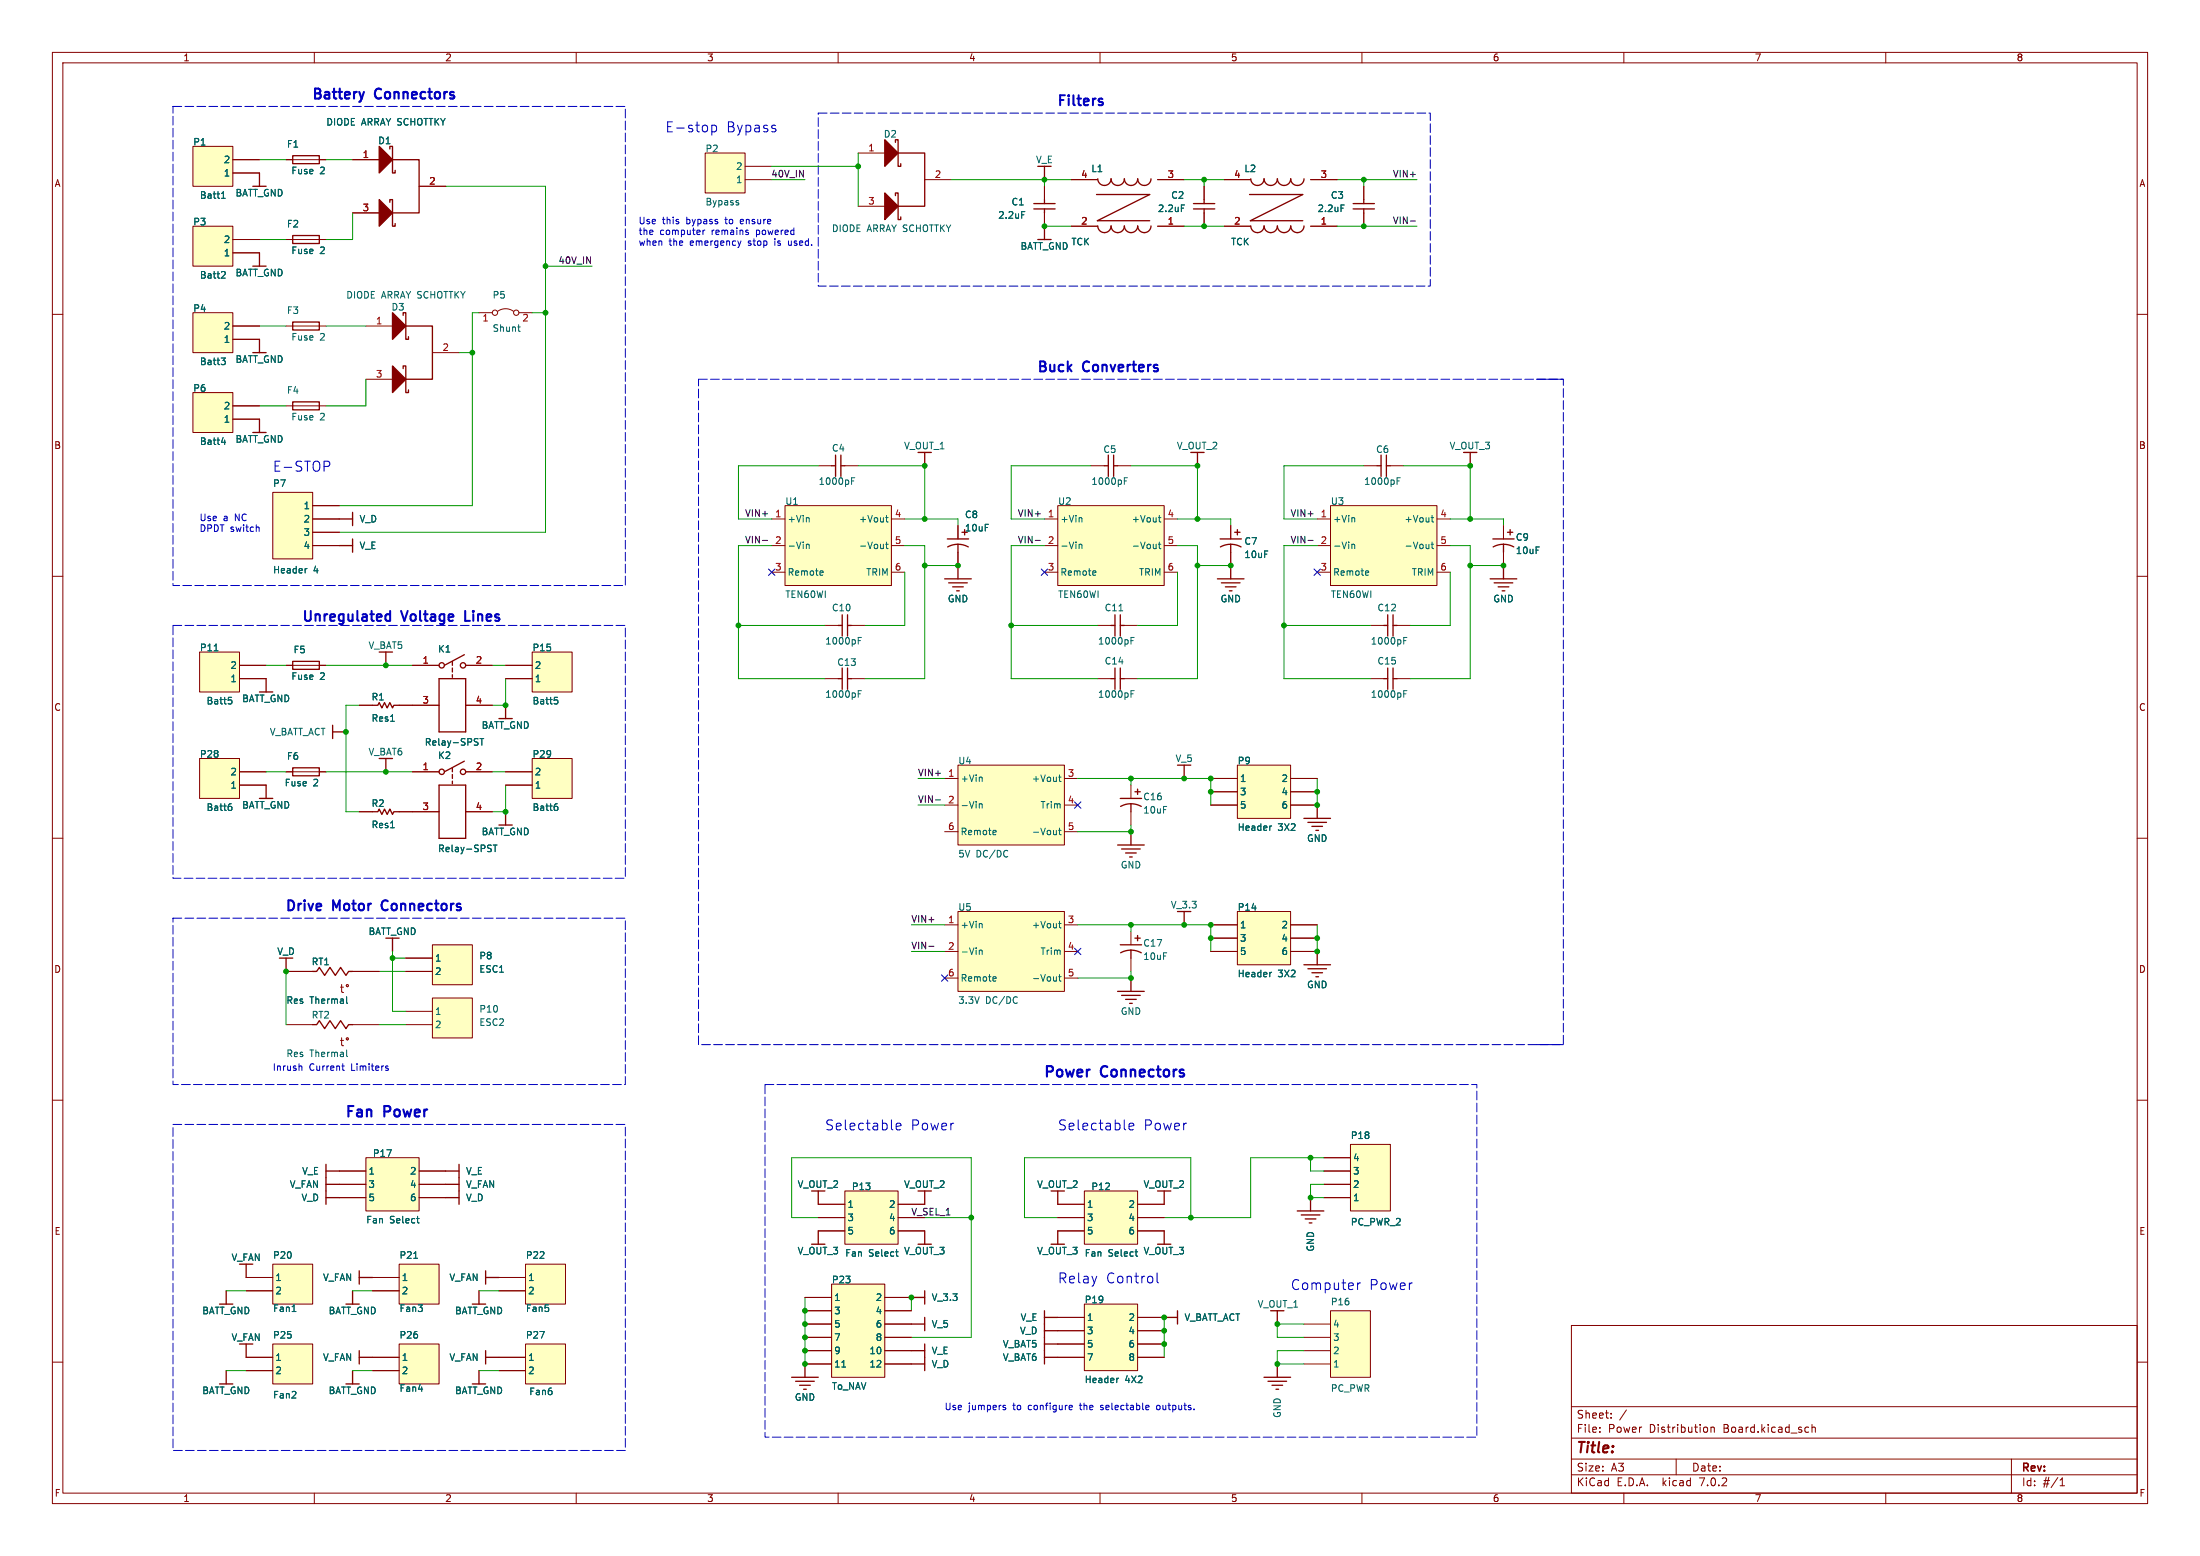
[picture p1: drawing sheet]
<svg xmlns="http://www.w3.org/2000/svg" width="420mm" height="297mm" viewBox="0 0 420 297" stroke-linecap="round" stroke-linejoin="round" font-family="sans-serif">
<g fill="none" stroke="#840000" stroke-width=".19">
<path d="M10 10h400v277h-400zM12 12h396v273h-396zM60 10v2M110 10v2M160 10v2M210 10v2M260 10v2M310 10v2M360 10v2M36.8 27.9h7.6v7.7h-7.6zM44.4 30.5h5.1M44.4 33h5.1"/>
<path d="M54.6 30.5h7.6M67.3 30.5h5.1M80 35.6h5.1M134.6 29.2h7.6v7.6h-7.6zM142.2 34.3h5.1M142.2 31.8h5.1M163.8 29.2h5.1M163.8 39.4h5.1M176.5 34.3h5.1M199.4 35.6v2.5M204.5 34.3h5M221 34.3h5.1"/>
<path d="M229.9 35.6v2.5M233.7 34.3h5.1M250.2 34.3h5.1M260.3 35.6v2.5M10 60h2M36.8 43.2h7.6v7.6h-7.6zM36.8 59.7h7.6v7.6h-7.6zM44.4 45.7h5.1M44.4 48.3h5.1M54.6 45.7h7.6M67.3 40.6h5.1M91.4 59.7h2.6"/>
<path d="M95 59.4a2.54 2.54 0 0 1 3 0M99.1 59.7h2.5M199.4 40.6v2.6M204.5 43.2h5M221 43.2h5.1M229.9 40.6v2.6M233.7 43.2h5.1M250.2 43.2h5.1M260.3 40.6v2.6M408 60h2M36.8 74.9h7.6v7.7h-7.6zM44.4 77.5h5.1"/>
<path d="M44.4 62.2h5.1M44.4 64.8h5.1M54.6 77.5h7.6M54.6 62.2h7.6M69.8 62.2h5.1M69.8 72.4h5.1M82.5 67.3h5.1M44.4 80h5.1M52.1 94h7.6v12.7h-7.6zM59.7 99.1h5.1M59.7 96.5h5.1M147.3 99.1h2.6"/>
<path d="M149.9 96.5h20.3v15.3h-20.3zM156.2 88.9h2.5M161.3 88.9h2.5M170.2 99.1h2.5M199.4 99.1h2.5M201.9 96.5h20.3v15.3h-20.3zM208.3 88.9h2.5M213.4 88.9h2.5M222.2 99.1h2.6M251.5 99.1h2.5M254 96.5h20.3v15.3h-20.3zM260.3 88.9h2.6"/>
<path d="M265.4 88.9h2.6M274.3 99.1h2.6M10 110h2M59.7 104.1h5.1M59.7 101.6h5.1M147.3 104.1h2.6M147.3 109.2h2.6M157.5 119.4h2.5M162.6 119.4h2.5M170.2 104.1h2.5M170.2 109.2h2.5M182.9 100.3v2.6"/>
<path d="M182.9 105.4v2.6M199.4 104.1h2.5M199.4 109.2h2.5M209.5 119.4h2.6M214.6 119.4h2.6M222.2 104.1h2.6M222.2 109.2h2.6M234.9 100.3v2.6M234.9 105.4v2.6M251.5 104.1h2.5M251.5 109.2h2.5M261.6 119.4h2.6"/>
<path d="M266.7 119.4h2.5M274.3 104.1h2.6M274.3 109.2h2.6M287 100.3v2.6M287 105.4v2.6M408 110h2M38.1 124.5h7.6v7.6h-7.6zM45.7 129.5h5.1M45.7 127h5.1M54.6 127h7.6M68.6 134.6h2.5M76.2 134.6h7.6"/>
<path d="M78.7 127h5.1M88.9 127h5.1M88.9 134.6h5.1M96.5 129.5h5.1M96.5 127h5.1M101.6 124.5h7.6v7.6h-7.6zM157.5 129.5h2.5M162.6 129.5h2.5M209.5 129.5h2.6M214.6 129.5h2.6M261.6 129.5h2.6M266.7 129.5h2.5"/>
<path d="M10 160h2M38.1 144.8h7.6v7.6h-7.6zM45.7 149.9h5.1M45.7 147.3h5.1M54.6 147.3h7.6M68.6 154.9h2.5M76.2 154.9h7.6M78.7 147.3h5.1M88.9 147.3h5.1M88.9 154.9h5.1M96.5 149.9h5.1M96.5 147.3h5.1"/>
<path d="M101.6 144.8h7.6v7.6h-7.6zM180.3 148.6h2.6M180.3 153.7h2.6M180.3 158.8h2.6M182.9 146.1h20.3v15.2h-20.3zM203.2 148.6h2.5M203.2 153.7h2.5M203.2 158.8h2.5M215.9 149.9v2.5M215.9 154.9v2.6M231.1 148.6h5.1M231.1 153.7h5.1"/>
<path d="M231.1 151.1h5.1M236.2 146.1h10.2v10.1h-10.2zM246.4 148.6h5.1M246.4 153.7h5.1M246.4 151.1h5.1M408 160h2M180.3 176.5h2.6M182.9 174h20.3v15.2h-20.3zM203.2 176.5h2.5M215.9 177.8v2.5M231.1 176.5h5.1M231.1 179.1h5.1"/>
<path d="M236.2 174h10.2v10.2h-10.2zM246.4 176.5h5.1M246.4 179.1h5.1M54.6 195.6h5.1M54.6 185.4h5.1M65 198.6h.6M65 188.4h.6M65.2 187.9v1.3l.4 .2M65.2 198.1v1.3l.4 .2M67.3 195.6h5.1M67.3 185.4h5.1M77.5 195.6h5"/>
<path d="M77.5 185.4h5M77.5 182.9h5M77.5 193h5M82.5 180.3h7.7v7.7h-7.7zM82.5 190.5h7.7v7.6h-7.7zM180.3 181.6h2.6M180.3 186.7h2.6M203.2 181.6h2.5M203.2 186.7h2.5M215.9 182.9v2.5M231.1 181.6h5.1M246.4 181.6h5.1"/>
<path d="M10 210h2M257.8 218.4h7.6v12.7h-7.6zM408 210h2M64.8 228.6h5M64.8 226.1h5M64.8 223.5h5M69.8 221h10.2v10.1h-10.2zM80 228.6h5.1M80 226.1h5.1M80 223.5h5.1M156.2 229.9h5.1M156.2 232.4h5.1"/>
<path d="M156.2 234.9h5.1M161.3 227.3h10.1v10.2h-10.1zM171.4 229.9h5.1M171.4 232.4h5.1M171.4 234.9h5.1M201.9 229.9h5.1M201.9 232.4h5.1M201.9 234.9h5.1M207 227.3h10.2v10.2h-10.2zM217.2 229.9h5M217.2 232.4h5M217.2 234.9h5"/>
<path d="M252.7 228.6h5.1M252.7 226.1h5.1M252.7 223.5h5.1M252.7 221h5.1M10 260h2M47 259.1h5.1M47 243.8h5.1M47 246.4h5.1M52.1 256.5h7.6v7.7h-7.6zM52.1 241.3h7.6v7.6h-7.6zM71.1 259.1h5.1M71.1 243.8h5.1"/>
<path d="M71.1 246.4h5.1M76.2 241.3h7.6v7.6h-7.6zM76.2 256.5h7.6v7.7h-7.6zM95.2 259.1h5.1M95.2 243.8h5.1M95.2 246.4h5.1M100.3 241.3h7.6v7.6h-7.6zM100.3 256.5h7.6v7.7h-7.6zM153.7 247.6h5M153.7 257.8h5M153.7 250.2h5M153.7 252.7h5"/>
<path d="M153.7 255.3h5M158.7 245.1h10.2v17.8h-10.2zM168.9 247.6h5.1M168.9 257.8h5.1M168.9 250.2h5.1M168.9 252.7h5.1M168.9 255.3h5.1M201.9 251.5h5.1M201.9 254h5.1M201.9 256.5h5.1M201.9 259.1h5.1M207 248.9h10.2v12.7h-10.2z"/>
<path d="M217.2 251.5h5M217.2 254h5M217.2 256.5h5M217.2 259.1h5M248.9 257.8h5.1M248.9 252.7h5.1M248.9 255.3h5.1M254 250.2h7.6v12.7h-7.6zM300 253h108v32h-108zM408 260h2M47 261.6h5.1M71.1 261.6h5.1"/>
<path d="M95.2 261.6h5.1M153.7 260.3h5M168.9 260.3h5.1M248.9 260.3h5.1M300 278.5h108M300 274.5h108M300 268.5h108M305.4 273.3v.1M305.4 272.5v.1M307.6 270.6v.1M307.6 269.8v.1M310.5 269.1l-1.3 2"/>
<path d="M320 278.5v3M325.8 272.5l.2 .2-.2 .6M326.6 272.4v1M326.6 272.5l.2-.1 .4 .1 .1 .9M344.8 272.4l.5 .1M345.3 273.3l-.5 .1M345.9 272.5l.2-.1 .4 .1 .1 .9M345.9 271.9v1.5M384 278.5v6.5M60 285v2M110 285v2M160 285v2"/>
<path d="M210 285v2M260 285v2M300 281.5h108M310 285v2M360 285v2M393.3 283.6h.8M393.3 282.5l.4-.4v1.5"/>
<circle cx="94.5" cy="59.7" r=".51"/>
<circle cx="98.6" cy="59.7" r=".51"/>
<circle cx="66.3" cy="188.1" r=".21"/>
<circle cx="66.3" cy="198.3" r=".21"/>
</g>
<g fill="none" stroke="#840000" stroke-width=".25">
<path d="M48.3 35.6h2.5M49.5 33v2.6M55.9 29.7h5.1v1.5h-5.1zM74.4 38.6v-.5h.5v5.1h.5v-.5M74.4 28.4v-.5h.5v5.1h.5v-.5M74.9 30.5h5.1v10.1h-5.1M170.9 37.3v-.5h.5v5.1h.6v-.5M170.9 27.2v-.5h.5v5.1h.6v-.6M171.4 29.2h5.1v10.2h-5.1M197.4 38.9h4M197.4 39.9h4M199.4 31.8v2.5"/>
<path d="M199.4 38.1v.8M199.4 39.9v.7M209.3 37.1h10.2l-10 5h10M209.6 34.1a1.27 1.27 0 0 0 1.2 1.3 1.27 1.27 0 0 0 1.3-1.3 1.27 1.27 0 0 0 1.3 1.3 1.27 1.27 0 0 0 1.3-1.3 1.27 1.27 0 0 0 1.2 1.3 1.27 1.27 0 0 0 1.3-1.3 1.27 1.27 0 0 0 1.3 1.3 1.27 1.27 0 0 0 1.2-1.3M227.8 38.9h4.1M227.8 39.9h4.1M229.9 38.1v.8M229.9 39.9v.7M238.5 37.1h10.2l-10 5h10M238.8 34.1a1.27 1.27 0 0 0 1.3 1.3 1.27 1.27 0 0 0 1.2-1.3 1.27 1.27 0 0 0 1.3 1.3 1.27 1.27 0 0 0 1.3-1.3 1.27 1.27 0 0 0 1.2 1.3 1.27 1.27 0 0 0 1.3-1.3 1.27 1.27 0 0 0 1.3 1.3 1.27 1.27 0 0 0 1.2-1.3M258.3 38.9h4.1M258.3 39.9h4.1"/>
<path d="M260.3 38.1v.8M260.3 39.9v.7M48.3 50.8h2.5M49.5 48.3v2.5M55.9 45h5.1v1.5h-5.1zM198.1 45.7h2.6M199.4 43.2v2.5M209.6 43.1a1.27 1.27 0 0 0 1.2 1.3 1.27 1.27 0 0 0 1.3-1.3 1.27 1.27 0 0 0 1.3 1.3 1.27 1.27 0 0 0 1.3-1.3 1.27 1.27 0 0 0 1.2 1.3 1.27 1.27 0 0 0 1.3-1.3 1.27 1.27 0 0 0 1.3 1.3 1.27 1.27 0 0 0 1.2-1.3M238.8 43.1a1.27 1.27 0 0 0 1.3 1.3 1.27 1.27 0 0 0 1.2-1.3 1.27 1.27 0 0 0 1.3 1.3 1.27 1.27 0 0 0 1.3-1.3 1.27 1.27 0 0 0 1.2 1.3 1.27 1.27 0 0 0 1.3-1.3 1.27 1.27 0 0 0 1.3 1.3 1.27 1.27 0 0 0 1.2-1.3M48.3 67.3h2.5M49.5 64.8v2.5M55.9 61.5h5.1v1.5h-5.1z"/>
<path d="M55.9 76.7h5.1v1.5h-5.1zM77 70.4v-.5h.5v5h.5v-.5M77 60.2v-.5h.5v5.1h.5v-.5M77.5 62.2h5v10.2h-5M48.3 82.6h2.5M49.5 80v2.6M64.8 99.1h2.5M67.3 97.8v2.5M158.7 88.9h.8M159.5 86.9v4M160.5 88.9h.8M160.5 86.9v4"/>
<path d="M176.5 86.4v2.5M210.8 88.9h.8M211.6 86.9v4M212.6 88.9h.8M212.6 86.9v4M228.6 86.4v2.5M262.9 88.9h.8M263.7 86.9v4M264.7 88.9h.7M264.7 86.9v4M280.7 86.4v2.5M64.8 104.1h2.5"/>
<path d="M67.3 102.9v2.5M160 119.4h.8M160.8 117.3v4.1M161.8 119.4h.8M161.8 117.3v4.1M180.3 110.5h5.1M180.8 102.9h4.1M181.1 111.3h3.6M181.9 112h2M182.6 112.8h.5M182.9 103.9l-1 .1-1 .4M182.9 103.9l1 .1 1 .4"/>
<path d="M182.9 103.9v1.5M182.9 108v2.5M183.6 101.6h1.1M212.1 119.4h.8M212.9 117.3v4.1M213.9 119.4h.7M213.9 117.3v4.1M232.4 110.5h5.1M232.9 102.9h4.1M233.2 111.3h3.5M233.9 112h2.1M234.7 112.8h.5"/>
<path d="M234.9 103.9l-.9 .1-1 .4M234.9 103.9l1.1 .1 .9 .4M234.9 103.9v1.5M234.9 108v2.5M235.7 101.6h1M236.2 101.1v1M264.2 119.4h.7M264.9 117.3v4.1M265.9 119.4h.8M265.9 117.3v4.1M284.5 110.5h5.1M285 102.9h4.1"/>
<path d="M285.2 111.3h3.6M286 112h2M286.8 112.8h.5M287 103.9l-1 .1-1 .4M287 103.9l1.1 .1 .9 .4M287 103.9v1.5M287 108v2.5M287.8 101.6h1M288.3 101.1v1M49.5 132.1h2.6M50.8 129.5v2.6M55.9 126.2h5.1v1.6h-5.1z"/>
<path d="M63.5 139.7h2.5M63.5 138.4v2.6M71.1 134.6h1l.3-.5 .5 1 .5-1 .5 1 .5-1 .5 1 .3-.5h1M73.7 124.5v2.5M83.8 129.5h5.1v10.2h-5.1zM86.4 126.2v.8M86.4 127.5v.8M86.4 128.8v.5M88.6 125l-3.8 2M95.2 137.2h2.6M96.5 134.6v2.6M160 129.5h.8"/>
<path d="M160.8 127.5v4.1M161.8 129.5h.8M161.8 127.5v4.1M212.1 129.5h.8M212.9 127.5v4.1M213.9 129.5h.7M213.9 127.5v4.1M264.2 129.5h.7M264.9 127.5v4.1M265.9 129.5h.8M265.9 127.5v4.1M49.5 152.4h2.6"/>
<path d="M50.8 149.9v2.5M55.9 146.6h5.1v1.5h-5.1zM71.1 154.9h1l.3-.5 .5 1 .5-1 .5 1 .5-1 .5 1 .3-.5h1M73.7 144.8v2.5M83.8 149.9h5.1v10.1h-5.1zM86.4 146.6v.7M86.4 147.8v.8M86.4 149.1v.5M88.6 145.3l-3.8 2M95.2 157.5h2.6M96.5 154.9v2.6M213.9 152.4h4"/>
<path d="M215.9 153.4l-1 .1-1 .4M215.9 153.4l1.1 .2 .9 .3M215.9 153.4v1.5M215.9 158.8v2.5M216.7 151.1h1M217.2 150.6v1M226.1 146.1v2.5M248.9 156.2h5.1M249.7 157h3.5M250.4 157.7h2.1M251.2 158.5h.5M251.5 153.7v2.5"/>
<path d="M74.9 179.1v2.5M213.4 161.3h5M214.1 162.1h3.6M214.9 162.8h2M215.6 163.6h.6M216.7 179.1h1M217.2 178.6v1M226.1 174v2.5M54.6 182.9v2.5M59.7 195.6h.8l.5-.8 1 1.5 1-1.5 1 1.5 1-1.5 1 1.5 .5-.7h.8M59.7 185.4h.8l.5-.7 1 1.5 1-1.5 1 1.5 1-1.5 1 1.5 .5-.8h.8M213.4 189.2h5"/>
<path d="M213.9 180.3h4M214.1 190h3.6M214.9 190.8h2M215.6 191.5h.6M215.9 181.4l-1 .1-1 .4M215.9 181.4l1.1 .1 .9 .4M215.9 181.4v1.5M215.9 186.7v2.5M248.9 184.2h5.1M249.7 184.9h3.5M250.4 185.7h2.1M251.2 186.4h.5"/>
<path d="M251.5 181.6v2.6M62.2 226.1h2.6M62.2 222.2v7.7M62.2 223.5h2.6M62.2 228.6h2.6M85.1 226.1h2.5M85.1 223.5h2.5M85.1 228.6h2.5M87.6 222.2v7.7M154.9 237.5h2.6M156.2 227.3v2.6M156.2 234.9v2.6"/>
<path d="M175.3 237.5h2.5M176.5 227.3v2.6M176.5 234.9v2.6M200.7 237.5h2.5M201.9 227.3v2.6M201.9 234.9v2.6M221 237.5h2.5M222.2 227.3v2.6M222.2 234.9v2.6M247.6 231.1h5.1M248.4 231.9h3.6M249.2 232.7h2"/>
<path d="M249.9 233.4h.5M250.2 228.6v2.5M41.9 248.9h2.5M43.2 246.4v2.5M47 241.3v2.5M47 256.5v2.6M66 248.9h2.6M67.3 246.4v2.5M68.6 259.1h2.5M68.6 243.8h2.5M68.6 242.6v2.5M68.6 257.8v2.5"/>
<path d="M90.2 248.9h2.5M91.4 246.4v2.5M92.7 242.6v2.5M92.7 257.8v2.5M92.7 259.1h2.5M92.7 243.8h2.5M174 247.6h2.5M174 252.7h2.5M174 257.8h2.5M176.5 246.4v2.5M176.5 251.5v2.5M176.5 256.5v5.1"/>
<path d="M199.4 250.2v10.1M199.4 256.5h2.5M199.4 251.5h2.5M199.4 254h2.5M199.4 259.1h2.5M222.2 251.5h2.6M224.8 250.2v2.5M243.8 250.2v2.5M41.9 264.2h2.5M43.2 261.6v2.6M66 264.2h2.6M67.3 261.6v2.6"/>
<path d="M90.2 264.2h2.5M91.4 261.6v2.6M151.1 262.9h5.1M151.9 263.7h3.5M152.7 264.4h2M153.4 265.2h.5M153.7 260.3v2.6M174 260.3h2.5M241.3 262.9h5.1M242.1 263.7h3.5M242.8 264.4h2.1M243.6 265.2h.5"/>
<path d="M243.8 260.3v2.6"/>
<circle cx="84.3" cy="127" r=".51"/>
<circle cx="88.4" cy="127" r=".51"/>
<circle cx="84.3" cy="147.3" r=".51"/>
<circle cx="88.4" cy="147.3" r=".51"/>
</g>
<g fill="none" stroke="#006464" stroke-width=".19">
<path d="M42.3 37.9h.7M42.4 36.9l.2-.3v1.3M141 38.8v.3M225.5 39.1h.6M256 39.1h.6M42.8 51.8l.2 .3-.1 .3-.7 .7h.8M195 40.4h.7M42.2 68.3h.8l-.4 .5M42.8 68.8l.2 .3v.3l-.2 .2M98.8 62.4h.5M99.1 63.2l.2 .1M42.3 84.4h.8"/>
<path d="M42.9 84v.8M154.4 98.9l.1 .7M162.6 91.8h.4M162.6 91.2h.6M169.1 98.8h.5M169.2 98.4v1.1l.4 .1M206.5 98.9l.1 .7M214.6 91.8h.5M214.6 91.2h.6M221.1 98.8h.5M221.3 98.4v1.1l.3 .1M258.6 98.9v.7"/>
<path d="M266.7 91.8h.4M266.7 91.2h.6M273.2 98.8h.5M273.4 98.4v1.1l.3 .1M58.5 108.5h.1M154 103.9h.4l.1 .8M157.1 109v.3l-.6 .1M169.1 103.9h.5M169.2 103.5v1l.4 .2M206.1 103.9h.4l.1 .8M209.2 109v.3l-.6 .1M221.1 103.9h.5"/>
<path d="M221.3 103.5v1l.3 .2M258.1 103.9h.5v.8M261.2 109l.1 .3-.6 .1M273.2 103.9h.5M273.4 103.5v1l.3 .2M40.9 124.2h.7M43.6 133.1h.6M44 133.6l.3 .2v.3l-.3 .3M74.6 137.7h.7M105.8 133.1h.6M106.3 133.6l.2 .2v.3l-.2 .3M163.8 122.3h.5"/>
<path d="M163.8 121.7h.6M163.8 132.4h.5M163.8 131.8h.6M215.9 122.3h.4M215.9 121.7h.6M215.9 132.4h.4M215.9 131.8h.6M268 122.3h.4M268 121.7h.6M268 132.4h.4M268 131.8h.6M43.9 153.4h.3"/>
<path d="M44 153.9l.3 .2v.4l-.3 .2M74.6 158h.7M91.6 141h.7M92 141v1.2M106.1 153.4h.3M106.3 153.9l.2 .2v.4l-.2 .2M187 153.5h.4l.1 .8M187.4 148.4l.1 .8M190.1 158.6l.1 .2-.6 .1M202.1 148.3h.5M202.1 158.5h.5M202.3 147.9v1.1l.3 .2"/>
<path d="M202.3 158.1v1.1l.3 .1M242.6 157.7h.2M94.2 161.3h.7M94.5 161.3v1.3M187.4 176.3l.1 .8M202.1 176.3h.5M202.3 175.8v1.1l.3 .2M66.2 190.3v1l.2 .2M187 181.4h.4l.1 .8M190.1 186.5l.1 .2-.6 .2M202.1 186.4h.5M202.3 186v1.1l.3 .2"/>
<path d="M242.6 185.6h.2M66.2 200.4v1.1l.2 .2M79.5 232.6h.5M79.8 233.4h.2M171 238.9h.5M171.2 239.7l.3 .1M216.7 238.9h.5M216.9 239.7l.3 .1M55.8 250.3h.7M79 240.2h.7M213.4 263.1h.2"/>
</g>
<g fill="#ffffc2" stroke="#ffffc2" stroke-width=".19">
<path d="M101.6 144.8h7.6v7.6h-7.6z"/>
<path d="M101.6 124.5h7.6v7.6h-7.6z"/>
<path d="M182.9 146.1h20.3v15.2h-20.3z"/>
<path d="M257.8 218.4h7.6v12.7h-7.6z"/>
<path d="M38.1 144.8h7.6v7.6h-7.6z"/>
<path d="M38.1 124.5h7.6v7.6h-7.6z"/>
<path d="M158.7 245.1h10.2v17.8h-10.2z"/>
<path d="M236.2 146.1h10.2v10.1h-10.2z"/>
<path d="M236.2 174h10.2v10.2h-10.2z"/>
<path d="M182.9 174h20.3v15.2h-20.3z"/>
<path d="M254 96.5h20.3v15.3h-20.3z"/>
<path d="M161.3 227.3h10.1v10.2h-10.1z"/>
<path d="M134.6 29.2h7.6v7.6h-7.6z"/>
<path d="M82.5 180.3h7.7v7.7h-7.7z"/>
<path d="M82.5 190.5h7.7v7.6h-7.7z"/>
<path d="M201.9 96.5h20.3v15.3h-20.3z"/>
<path d="M149.9 96.5h20.3v15.3h-20.3z"/>
<path d="M207 227.3h10.2v10.2h-10.2z"/>
<path d="M254 250.2h7.6v12.7h-7.6z"/>
<path d="M207 248.9h10.2v12.7h-10.2z"/>
<path d="M69.8 221h10.2v10.1h-10.2z"/>
<path d="M76.2 241.3h7.6v7.6h-7.6z"/>
<path d="M76.2 256.5h7.6v7.7h-7.6z"/>
<path d="M52.1 256.5h7.6v7.7h-7.6z"/>
<path d="M100.3 241.3h7.6v7.6h-7.6z"/>
<path d="M100.3 256.5h7.6v7.7h-7.6z"/>
<path d="M52.1 241.3h7.6v7.6h-7.6z"/>
<path d="M36.8 74.9h7.6v7.7h-7.6z"/>
<path d="M36.8 27.9h7.6v7.7h-7.6z"/>
<path d="M36.8 43.2h7.6v7.6h-7.6z"/>
<path d="M36.8 59.7h7.6v7.6h-7.6z"/>
<path d="M52.1 94h7.6v12.7h-7.6z"/>
</g>
<g fill="#840000" stroke="#840000" stroke-width=".25">
<path d="M168.9 36.8l2.5 2.6-2.5 2.5z"/>
<path d="M168.9 26.7l2.5 2.5-2.5 2.6z"/>
<path d="M72.4 38.1l2.5 2.5-2.5 2.6z"/>
<path d="M72.4 27.9l2.5 2.6-2.5 2.5z"/>
<path d="M74.9 69.9l2.6 2.5-2.6 2.5z"/>
<path d="M74.9 59.7l2.6 2.5-2.6 2.6z"/>
</g>
<path d="M269.2 42.2h1M145.6 103.2h.9M197.6 103.2h1M249.7 103.2h1M178.6 152.7h1M177.3 180.6h1" fill="none" stroke="#0f0f0f" stroke-width=".19"/>
<g fill="none" stroke="#0000c2" stroke-width=".19">
<path d="M33 20.3h1.3M135.9 23.9v1.9M135.9 24l.5-.1 .4 .4v.5l-.2 .3h-.7M134.2 43.9v.9M134.6 43.9l-.4 .3M140.8 46l.4 .8M141.2 46.8l-.2 .3M141.5 46l-.3 .8M142.7 44.4l.2 .1-.2 .3M142.7 43.9l.1 .1M293.4 72.4h5M62.6 88a.52 .52 0 0 1 .4 .5 .52 .52 0 0 1-.4 .5"/>
<path d="M49.3 100.6l.2 .2v.6M293.4 199.4h5M57.5 203.5l.1 .1v.7M65.3 203.5h.4M65.5 204.3h.2M73.8 203.5h.3M73.8 203.9l.3 .1v.1l-.4 .2M171.1 215l.9-.1-.1-.4-.5-.1-.3 .3 .1 .9h.7M215.5 215l.9-.1v-.4l-.6-.1-.3 .3 .1 .9h.8M220.9 243v1.6l.3 .3M259.2 244.9v1.2M259.7 244.9l-.3 .1-.2 .2"/>
<path d="M191.6 268.7h.4v.2l-.4 .2M191.6 268.2l.4 .1M204.2 269h.5M204.2 268.3l.3-.1 .2 .3-.6 .2M218.9 268.2l.4 .1v.2l-.6 .2M219.3 269l-.4 .1"/>
</g>
<path d="M73.9 117.2l.6 .1M74.5 116.6v1.9M74.5 118.4l-.6 .1" fill="none" stroke="#0000c2" stroke-width=".38"/>
<path d="M33 20.3h86.4v91.5h-86.4v-91.5M156.2 21.6h116.8v33h-116.8v-33M133.3 72.4h165.1v127h-165.1v-127M33 119.4h86.4v48.2h-86.4v-48.2M33 175.3h86.4v31.7h-86.4v-31.7M33 214.6h86.4v62.3h-86.4v-62.3M146 207h135.9v67.3h-135.9v-67.3" fill="none" stroke="#0000c2" stroke-width=".19" stroke-dasharray="1.7 .6"/>
<g fill="none" stroke="#009600" stroke-width=".19">
<path d="M49.5 30.5h5.1M62.2 30.5h5.1M85.1 35.6h19v66h-39.3M147.3 34.3h6.4M147.3 31.8h16.5M163.8 29.2v10.2M181.6 34.3h22.9M199.4 34.3v1.3M226.1 34.3h7.6M229.9 34.3v1.3M255.3 34.3h15.2M260.3 34.3v1.3"/>
<path d="M49.5 45.7h5.1M67.3 40.6v5.1h-5.1M91.4 59.7h-1.2v36.8h-25.4M101.6 59.7h2.5M104.1 50.8h8.9M199.4 43.2h5.1M226.1 43.2h7.6M255.3 43.2h15.2M49.5 62.2h5.1M49.5 77.5h5.1M62.2 62.2h7.6M69.8 72.4v5.1h-7.6"/>
<path d="M87.6 67.3h2.6M156.2 88.9h-15.2v10.2h6.3M163.8 88.9h12.7v10.2M172.7 99.1h10.2v1.2M208.3 88.9h-15.3v10.2h6.4M215.9 88.9h12.7v10.2M224.8 99.1h10.1v1.2M260.3 88.9h-15.2v10.2h6.4M268 88.9h12.7v10.2M276.9 99.1h10.1v1.2M141 119.4h16.5M147.3 104.1h-6.3v25.4h16.5"/>
<path d="M172.7 104.1h3.8v25.4h-11.4M172.7 109.2v10.2h-7.6M176.5 108h6.4M193 119.4h16.5M199.4 104.1h-6.4v25.4h16.5M224.8 104.1h3.8v25.4h-11.4M224.8 109.2v10.2h-7.6M228.6 108h6.3M245.1 119.4h16.5M251.5 104.1h-6.4v25.4h16.5M276.9 104.1h3.8v25.4h-11.5M276.9 109.2v10.2h-7.7"/>
<path d="M280.7 108h6.3M50.8 127h3.8M62.2 127h16.5M68.6 134.6h-2.6v20.3h2.6M94 127h2.5M96.5 129.5v5.1h-2.5M50.8 147.3h3.8M62.2 147.3h16.5M94 147.3h2.5M96.5 149.9v5h-2.5M175.3 153.7h5M175.3 148.6h5"/>
<path d="M205.7 148.6h25.4v5.1M215.9 148.6v1.3M215.9 157.5v1.3h-10.2M251.5 148.6v5.1M174 176.5h6.3M205.7 176.5h25.4v5.1M215.9 176.5v1.3M251.5 176.5v5.1M54.6 185.4v10.2M72.4 195.6h5.1M72.4 185.4h5.1M74.9 181.6v11.4h2.6"/>
<path d="M74.9 182.9h2.6M174 181.6h6.3M215.9 185.4v1.3h-10.2M156.2 232.4h-5.1v-11.4h34.3v34.3h-11.4M176.5 232.4h8.9M201.9 232.4h-6.3v-11.4h31.7v11.4M250.2 221v2.5h2.5M252.7 221h-13.9v11.4h-16.6M252.7 226.1h-2.5v2.5h2.5M43.2 246.4h3.8M67.3 246.4h3.8M91.4 246.4h3.8"/>
<path d="M153.7 247.6v12.7M174 247.6v2.6M222.2 251.5v7.6M248.9 252.7h-5.1v2.6h5.1M248.9 257.8h-5.1v2.5h5.1M43.2 261.6h3.8M67.3 261.6h3.8M91.4 261.6h3.8"/>
</g>
<path d="M146.7 108.6l1.2 1.2M147.9 108.6l-1.2 1.2M198.8 108.6l1.2 1.2M200 108.6l-1.2 1.2M250.9 108.6l1.2 1.2M252.1 108.6l-1.2 1.2M205.1 153.1l1.2 1.2M206.3 153.1l-1.2 1.2M179.7 186.1l1.2 1.2M180.9 186.1l-1.2 1.2M205.1 181l1.2 1.2M206.3 181l-1.2 1.2" fill="none" stroke="#000084" stroke-width=".19"/>
<g fill="#009600" stroke="#009600" stroke-width=".19">
<circle cx="176.5" cy="99.1" r=".46"/>
<circle cx="176.5" cy="88.9" r=".46"/>
<circle cx="141" cy="119.4" r=".46"/>
<circle cx="176.5" cy="108" r=".46"/>
<circle cx="228.6" cy="88.9" r=".46"/>
<circle cx="229.9" cy="43.2" r=".46"/>
<circle cx="280.7" cy="99.1" r=".46"/>
<circle cx="280.7" cy="88.9" r=".46"/>
<circle cx="229.9" cy="34.3" r=".46"/>
<circle cx="287" cy="108" r=".46"/>
<circle cx="280.7" cy="108" r=".46"/>
<circle cx="260.3" cy="43.2" r=".46"/>
<circle cx="260.3" cy="34.3" r=".46"/>
<circle cx="243.8" cy="260.3" r=".46"/>
<circle cx="231.1" cy="176.5" r=".46"/>
<circle cx="231.1" cy="179.1" r=".46"/>
<circle cx="215.9" cy="176.5" r=".46"/>
<circle cx="226.1" cy="176.5" r=".46"/>
<circle cx="215.9" cy="186.7" r=".46"/>
<circle cx="251.5" cy="181.6" r=".46"/>
<circle cx="251.5" cy="179.1" r=".46"/>
<circle cx="227.3" cy="232.4" r=".46"/>
<circle cx="243.8" cy="252.7" r=".46"/>
<circle cx="222.2" cy="256.5" r=".46"/>
<circle cx="222.2" cy="251.5" r=".46"/>
<circle cx="222.2" cy="254" r=".46"/>
<circle cx="215.9" cy="158.8" r=".46"/>
<circle cx="251.5" cy="153.7" r=".46"/>
<circle cx="251.5" cy="151.1" r=".46"/>
<circle cx="231.1" cy="151.1" r=".46"/>
<circle cx="199.4" cy="43.2" r=".46"/>
<circle cx="199.4" cy="34.3" r=".46"/>
<circle cx="163.8" cy="31.8" r=".46"/>
<circle cx="153.7" cy="257.8" r=".46"/>
<circle cx="153.7" cy="260.3" r=".46"/>
<circle cx="153.7" cy="255.3" r=".46"/>
<circle cx="153.7" cy="252.7" r=".46"/>
<circle cx="153.7" cy="250.2" r=".46"/>
<circle cx="174" cy="247.6" r=".46"/>
<circle cx="250.2" cy="221" r=".46"/>
<circle cx="250.2" cy="228.6" r=".46"/>
<circle cx="185.4" cy="232.4" r=".46"/>
<circle cx="193" cy="119.4" r=".46"/>
<circle cx="228.6" cy="99.1" r=".46"/>
<circle cx="245.1" cy="119.4" r=".46"/>
<circle cx="215.9" cy="148.6" r=".46"/>
<circle cx="231.1" cy="148.6" r=".46"/>
<circle cx="226.1" cy="148.6" r=".46"/>
<circle cx="182.9" cy="108" r=".46"/>
<circle cx="234.9" cy="108" r=".46"/>
<circle cx="228.6" cy="108" r=".46"/>
<circle cx="104.1" cy="59.7" r=".46"/>
<circle cx="90.2" cy="67.3" r=".46"/>
<circle cx="104.1" cy="50.8" r=".46"/>
<circle cx="96.5" cy="134.6" r=".46"/>
<circle cx="96.5" cy="154.9" r=".46"/>
<circle cx="73.7" cy="127" r=".46"/>
<circle cx="73.7" cy="147.3" r=".46"/>
<circle cx="66" cy="139.7" r=".46"/>
<circle cx="54.6" cy="185.4" r=".46"/>
<circle cx="74.9" cy="182.9" r=".46"/>
</g>
<g font-size="2.8" fill="#0000c2">
<text x="199.4" y="205.7">Power</text>
<text x="210.4" y="205.7">Connectors</text>
<text x="66" y="213.4">Fan</text>
<text x="73.5" y="213.4">Power</text>
</g>
<text font-size="2.8" fill="#840000" x="301" y="277.8">Title:</text>
<g font-size="2.7" fill="#0000c2">
<text x="59.7" y="19.1">Battery</text>
<text x="71.8" y="19.1">Connectors</text>
<text x="201.9" y="20.3">Filters</text>
<text x="127" y="25.4">E-stop</text>
<text x="138.6" y="25.4">Bypass</text>
<text x="198.1" y="71.1">Buck</text>
<text x="206.9" y="71.1">Converters</text>
<text x="52.1" y="90.2">E-STOP</text>
<text x="57.8" y="118.7">Unregulated</text>
<text x="77" y="118.7">Voltage</text>
<text x="89.5" y="118.7">Lines</text>
<text x="54.6" y="174">Drive</text>
<text x="63.7" y="174">Motor</text>
<text x="73.6" y="174">Connectors</text>
<text x="157.5" y="215.9">Selectable</text>
<text x="173.8" y="215.9">Power</text>
<text x="201.9" y="215.9">Selectable</text>
<text x="218.3" y="215.9">Power</text>
<text x="201.9" y="245.1">Relay</text>
<text x="211.1" y="245.1">Control</text>
<text x="246.4" y="246.4">Computer</text>
<text x="261.3" y="246.4">Power</text>
</g>
<g font-size="2.1" fill="#840000">
<text x="301" y="273.6">File:</text>
<text x="301" y="270.9">Sheet:</text>
<text x="307" y="273.6">Power</text>
<text x="314.9" y="273.6">Distribution</text>
<text x="329" y="273.6">Board.kicad_sch</text>
<text x="301" y="281">Size:</text>
<text x="307.6" y="281">A3</text>
<text x="323" y="281">Date:</text>
<text x="386" y="281.2">Rev:</text>
<text x="301" y="283.8">KiCad</text>
<text x="308.6" y="283.8">E.D.A.</text>
<text x="317.4" y="283.8">kicad</text>
<text x="324.5" y="283.8">7.0.2</text>
<text x="386" y="283.8">Id:</text>
<text x="390" y="283.8">#/1</text>
</g>
<g font-size="1.8" fill="#840000">
<text x="35" y="11.8">1</text>
<text x="85" y="11.8">2</text>
<text x="135" y="11.8">3</text>
<text x="185" y="11.8">4</text>
<text x="235" y="11.8">5</text>
<text x="285" y="11.8">6</text>
<text x="335" y="11.8">7</text>
<text x="385" y="11.8">8</text>
<text x="10.4" y="35.8">A</text>
<text x="408.4" y="35.8">A</text>
<text x="10.3" y="85.8">B</text>
<text x="408.3" y="85.8">B</text>
<text x="10.3" y="135.8">C</text>
<text x="408.3" y="135.8">C</text>
<text x="10.3" y="185.8">D</text>
<text x="408.3" y="185.8">D</text>
<text x="10.4" y="235.8">E</text>
<text x="408.3" y="235.8">E</text>
<text x="10.4" y="285.8">F</text>
<text x="35" y="286.8">1</text>
<text x="85" y="286.8">2</text>
<text x="135" y="286.8">3</text>
<text x="185" y="286.8">4</text>
<text x="235" y="286.8">5</text>
<text x="285" y="286.8">6</text>
<text x="335" y="286.8">7</text>
<text x="385" y="286.8">8</text>
<text x="408.4" y="285.8">F</text>
</g>
<g font-size="1.8" fill="#006464">
<text x="36.8" y="27.9">P1</text>
<text x="54.7" y="28.3">F1</text>
<text x="62.2" y="24.1">DIODE ARRAY SCHOTTKY</text>
<text x="72.1" y="27.7">D1</text>
<text x="134.6" y="29.2">P2</text>
<text x="168.7" y="26.4">D2</text>
<text x="42.6" y="33.8">1</text>
<text x="42.6" y="31.3">2</text>
<text x="55.6" y="33.4">Fuse</text>
<text x="61" y="33.4">2</text>
<text x="140.4" y="35.1">1</text>
<text x="140.4" y="32.6">2</text>
<text x="197.7" y="31.3">V_E</text>
<text x="208.3" y="33">L1</text>
<text x="237.5" y="33">L2</text>
<text x="38.1" y="38.1">Batt1</text>
<text x="44.9" y="37.7">BATT_GND</text>
<text x="134.6" y="39.4">Bypass</text>
<text x="190.5" y="41.9">2.2uF</text>
<text x="193" y="39.4">C1</text>
<text x="221" y="40.6">2.2uF</text>
<text x="223.5" y="38.1">C2</text>
<text x="251.5" y="40.6">2.2uF</text>
<text x="254" y="38.1">C3</text>
<text x="36.8" y="43.2">P3</text>
<text x="42.6" y="46.5">2</text>
<text x="54.7" y="43.6">F2</text>
<text x="158.8" y="44.4">DIODE ARRAY SCHOTTKY</text>
<text x="194.8" y="47.8">BATT_GND</text>
<text x="204.5" y="47">TCK</text>
<text x="235" y="47">TCK</text>
<text x="38.1" y="53.3">Batt2</text>
<text x="42.6" y="49.1">1</text>
<text x="44.9" y="52.9">BATT_GND</text>
<text x="55.6" y="48.6">Fuse</text>
<text x="61" y="48.6">2</text>
<text x="36.8" y="59.7">P4</text>
<text x="66" y="57.1">DIODE ARRAY SCHOTTKY</text>
<text x="74.7" y="59.4">D3</text>
<text x="94" y="57.1">P5</text>
<text x="42.6" y="65.6">1</text>
<text x="42.6" y="63.1">2</text>
<text x="54.7" y="60.1">F3</text>
<text x="55.6" y="65.2">Fuse</text>
<text x="61" y="65.2">2</text>
<text x="94" y="63.5">Shunt</text>
<text x="38.1" y="69.8">Batt3</text>
<text x="44.9" y="69.4">BATT_GND</text>
<text x="36.8" y="74.9">P6</text>
<text x="54.7" y="75.3">F4</text>
<text x="42.6" y="80.8">1</text>
<text x="42.6" y="78.3">2</text>
<text x="55.6" y="80.4">Fuse</text>
<text x="61" y="80.4">2</text>
<text x="38.1" y="85.1">Batt4</text>
<text x="44.9" y="84.6">BATT_GND</text>
<text x="158.8" y="86.4">C4</text>
<text x="172.5" y="85.9">V_OUT_1</text>
<text x="210.6" y="86.6">C5</text>
<text x="224.6" y="85.9">V_OUT_2</text>
<text x="262.6" y="86.6">C6</text>
<text x="276.7" y="85.9">V_OUT_3</text>
<text x="52.1" y="93.1">P7</text>
<text x="156.2" y="92.7">1000pF</text>
<text x="208.3" y="92.7">1000pF</text>
<text x="260.4" y="92.7">1000pF</text>
<text x="57.8" y="97.3">1</text>
<text x="57.8" y="99.9">2</text>
<text x="68.6" y="99.9">V_D</text>
<text x="149.9" y="96.5">U1</text>
<text x="150.4" y="99.9">+Vin</text>
<text x="163.9" y="99.9">+Vout</text>
<text x="184.2" y="99.1">C8</text>
<text x="184.2" y="101.6">10uF</text>
<text x="201.9" y="96.5">U2</text>
<text x="202.4" y="99.9">+Vin</text>
<text x="215.9" y="99.9">+Vout</text>
<text x="254" y="96.5">U3</text>
<text x="254.5" y="99.9">+Vin</text>
<text x="268" y="99.9">+Vout</text>
<text x="57.8" y="102.4">3</text>
<text x="57.8" y="105">4</text>
<text x="68.6" y="105">V_E</text>
<text x="150.4" y="105">-Vin</text>
<text x="163.9" y="105">-Vout</text>
<text x="202.4" y="105">-Vin</text>
<text x="215.9" y="105">-Vout</text>
<text x="237.5" y="104.1">C7</text>
<text x="237.5" y="106.7">10uF</text>
<text x="254.5" y="105">-Vin</text>
<text x="268" y="105">-Vout</text>
<text x="289.3" y="103.4">C9</text>
<text x="289.3" y="105.9">10uF</text>
<text x="52.1" y="109.6">Header</text>
<text x="59.8" y="109.6">4</text>
<text x="150.4" y="110">Remote</text>
<text x="165.3" y="110">TRIM</text>
<text x="202.4" y="110">Remote</text>
<text x="217.3" y="110">TRIM</text>
<text x="254.5" y="110">Remote</text>
<text x="269.4" y="110">TRIM</text>
<text x="149.9" y="114.3">TEN60WI</text>
<text x="158.8" y="116.8">C10</text>
<text x="180.9" y="115.1">GND</text>
<text x="201.9" y="114.3">TEN60WI</text>
<text x="210.8" y="116.8">C11</text>
<text x="233" y="115.1">GND</text>
<text x="254" y="114.3">TEN60WI</text>
<text x="262.9" y="116.8">C12</text>
<text x="285" y="115.1">GND</text>
<text x="38.1" y="124.5">P11</text>
<text x="56" y="124.8">F5</text>
<text x="70.3" y="124">V_BAT5</text>
<text x="83.6" y="124.7">K1</text>
<text x="101.6" y="124.5">P15</text>
<text x="157.5" y="123.2">1000pF</text>
<text x="209.6" y="123.2">1000pF</text>
<text x="261.6" y="123.2">1000pF</text>
<text x="43.9" y="130.4">1</text>
<text x="43.9" y="127.8">2</text>
<text x="55.6" y="129.9">Fuse</text>
<text x="61" y="129.9">2</text>
<text x="102.1" y="130.4">1</text>
<text x="102.1" y="127.8">2</text>
<text x="159.8" y="127.2">C13</text>
<text x="210.8" y="127">C14</text>
<text x="262.9" y="127">C15</text>
<text x="39.4" y="134.6">Batt5</text>
<text x="46.2" y="134.2">BATT_GND</text>
<text x="70.9" y="133.9">R1</text>
<text x="70.9" y="137.9">Res1</text>
<text x="101.6" y="134.6">Batt5</text>
<text x="157.5" y="133.3">1000pF</text>
<text x="209.6" y="133.3">1000pF</text>
<text x="261.6" y="133.3">1000pF</text>
<text x="51.5" y="140.5">V_BATT_ACT</text>
<text x="81" y="142.5">Relay-SPST</text>
<text x="91.9" y="139.3">BATT_GND</text>
<text x="38.1" y="144.8">P28</text>
<text x="43.9" y="148.1">2</text>
<text x="54.7" y="145.2">F6</text>
<text x="70.3" y="144.3">V_BAT6</text>
<text x="83.6" y="145">K2</text>
<text x="101.6" y="144.8">P29</text>
<text x="102.1" y="148.1">2</text>
<text x="182.9" y="146">U4</text>
<text x="183.4" y="149.4">+Vin</text>
<text x="196.9" y="149.4">+Vout</text>
<text x="224.4" y="145.6">V_5</text>
<text x="236.2" y="146">P9</text>
<text x="236.7" y="149.4">1</text>
<text x="244.5" y="149.4">2</text>
<text x="39.4" y="154.9">Batt6</text>
<text x="43.9" y="150.7">1</text>
<text x="46.2" y="154.5">BATT_GND</text>
<text x="54.3" y="150.2">Fuse</text>
<text x="59.7" y="150.2">2</text>
<text x="70.9" y="154.2">R2</text>
<text x="101.6" y="154.9">Batt6</text>
<text x="102.1" y="150.7">1</text>
<text x="183.4" y="154.5">-Vin</text>
<text x="198.5" y="154.5">Trim</text>
<text x="218.2" y="152.9">C16</text>
<text x="218.2" y="155.4">10uF</text>
<text x="236.7" y="152">3</text>
<text x="236.7" y="154.5">5</text>
<text x="244.5" y="152">4</text>
<text x="244.5" y="154.5">6</text>
<text x="70.9" y="158.2">Res1</text>
<text x="91.9" y="159.6">BATT_GND</text>
<text x="183.4" y="159.6">Remote</text>
<text x="196.9" y="159.6">-Vout</text>
<text x="236.2" y="158.7">Header</text>
<text x="243.9" y="158.7">3X2</text>
<text x="249.5" y="160.8">GND</text>
<text x="83.6" y="162.8">Relay-SPST</text>
<text x="182.9" y="163.8">5V DC/DC</text>
<text x="213.9" y="165.9">GND</text>
<text x="182.9" y="174">U5</text>
<text x="223.5" y="173.5">V_3.3</text>
<text x="236.2" y="174">P14</text>
<text x="70.3" y="178.6">BATT_GND</text>
<text x="183.4" y="177.4">+Vin</text>
<text x="196.9" y="177.4">+Vout</text>
<text x="236.7" y="177.4">1</text>
<text x="236.7" y="179.9">3</text>
<text x="244.5" y="177.4">2</text>
<text x="244.5" y="179.9">4</text>
<text x="52.9" y="182.4">V_D</text>
<text x="59.4" y="184.4">RT1</text>
<text x="83.1" y="183.7">1</text>
<text x="91.4" y="183.3">P8</text>
<text x="91.4" y="185.8">ESC1</text>
<text x="183.4" y="182.4">-Vin</text>
<text x="198.5" y="182.4">Trim</text>
<text x="218.2" y="180.8">C17</text>
<text x="218.2" y="183.4">10uF</text>
<text x="236.7" y="182.4">5</text>
<text x="244.5" y="182.4">6</text>
<text x="54.6" y="191.8">Res</text>
<text x="59.1" y="191.8">Thermal</text>
<text x="83.1" y="186.2">2</text>
<text x="182.9" y="191.8">3.3V</text>
<text x="183.4" y="187.5">Remote</text>
<text x="188.1" y="191.8">DC/DC</text>
<text x="196.9" y="187.5">-Vout</text>
<text x="236.2" y="186.7">Header</text>
<text x="243.9" y="186.7">3X2</text>
<text x="249.5" y="188.8">GND</text>
<text x="59.4" y="194.6">RT2</text>
<text x="83.1" y="193.9">1</text>
<text x="83.1" y="196.4">2</text>
<text x="91.4" y="193.4">P10</text>
<text x="91.4" y="196">ESC2</text>
<text x="213.9" y="193.9">GND</text>
<text x="54.6" y="201.9">Res</text>
<text x="59.1" y="201.9">Thermal</text>
<text x="71.1" y="221">P17</text>
<text x="257.8" y="217.6">P18</text>
<text x="258.3" y="221.8">4</text>
<text x="55.3" y="226.9">V_FAN</text>
<text x="57.6" y="224.3">V_E</text>
<text x="70.4" y="224.3">1</text>
<text x="70.4" y="226.9">3</text>
<text x="78.2" y="224.3">2</text>
<text x="78.2" y="226.9">4</text>
<text x="88.9" y="226.9">V_FAN</text>
<text x="88.9" y="224.3">V_E</text>
<text x="152.2" y="226.9">V_OUT_2</text>
<text x="162.6" y="227.3">P13</text>
<text x="172.5" y="226.9">V_OUT_2</text>
<text x="197.9" y="226.9">V_OUT_2</text>
<text x="208.3" y="227.3">P12</text>
<text x="218.3" y="226.9">V_OUT_2</text>
<text x="258.3" y="226.9">2</text>
<text x="258.3" y="224.3">3</text>
<text x="57.5" y="229.4">V_D</text>
<text x="69.9" y="233.7">Fan</text>
<text x="70.4" y="229.4">5</text>
<text x="74.3" y="233.7">Select</text>
<text x="78.2" y="229.4">6</text>
<text x="88.9" y="229.4">V_D</text>
<text x="161.8" y="230.7">1</text>
<text x="161.8" y="233.2">3</text>
<text x="169.6" y="230.7">2</text>
<text x="169.6" y="233.2">4</text>
<text x="207.5" y="230.7">1</text>
<text x="207.5" y="233.2">3</text>
<text x="215.3" y="230.7">2</text>
<text x="215.3" y="233.2">4</text>
<text x="258.3" y="229.4">1</text>
<text x="152.2" y="239.6">V_OUT_3 Fan</text>
<text x="161.8" y="235.8">5</text>
<text x="169.6" y="235.8">6</text>
<text x="172.5" y="239.6">V_OUT_3</text>
<text x="197.9" y="239.6">V_OUT_3 Fan</text>
<text x="207.5" y="235.8">5</text>
<text x="215.3" y="235.8">6</text>
<text x="218.3" y="239.6">V_OUT_3</text>
<text x="251" y="239" transform="rotate(-90 251 239)">GND</text>
<text x="257.8" y="234.1">PC_PWR_2</text>
<text x="44.1" y="240.9">V_FAN</text>
<text x="52.1" y="240.4">P20</text>
<text x="52.6" y="244.7">1</text>
<text x="61.6" y="244.7">V_FAN</text>
<text x="76.2" y="240.4">P21</text>
<text x="76.7" y="244.7">1</text>
<text x="85.7" y="244.7">V_FAN</text>
<text x="100.3" y="240.4">P22</text>
<text x="100.8" y="244.7">1</text>
<text x="158.8" y="245.1">P23</text>
<text x="165.8" y="240">Select</text>
<text x="211.5" y="240">Select</text>
<text x="38.6" y="251">BATT_GND</text>
<text x="52.1" y="250.6">Fan1</text>
<text x="52.6" y="247.2">2</text>
<text x="62.7" y="251">BATT_GND</text>
<text x="76.2" y="250.6">Fan3</text>
<text x="76.7" y="247.2">2</text>
<text x="86.8" y="251">BATT_GND</text>
<text x="100.3" y="250.6">Fan5</text>
<text x="100.8" y="247.2">2</text>
<text x="159.3" y="248.5">1</text>
<text x="159.3" y="251">3</text>
<text x="167.1" y="248.5">2</text>
<text x="167.1" y="251">4</text>
<text x="177.8" y="248.5">V_3.3</text>
<text x="207" y="248.9">P19</text>
<text x="240" y="249.7">V_OUT_1</text>
<text x="254" y="249.3">P16</text>
<text x="44.1" y="256.1">V_FAN</text>
<text x="52.1" y="255.7">P25</text>
<text x="76.2" y="255.7">P26</text>
<text x="100.3" y="255.7">P27</text>
<text x="159.3" y="253.6">5</text>
<text x="159.3" y="256.1">7</text>
<text x="167.1" y="253.6">6</text>
<text x="167.1" y="256.1">8</text>
<text x="177.8" y="253.6">V_5</text>
<text x="191.4" y="257.4">V_BAT5</text>
<text x="194.7" y="254.8">V_D</text>
<text x="194.8" y="252.3">V_E</text>
<text x="207.5" y="252.3">1</text>
<text x="207.5" y="254.8">3</text>
<text x="207.5" y="257.4">5</text>
<text x="215.3" y="252.3">2</text>
<text x="215.3" y="254.8">4</text>
<text x="215.3" y="257.4">6</text>
<text x="226.1" y="252.3">V_BATT_ACT</text>
<text x="254.5" y="256.1">3</text>
<text x="254.5" y="253.6">4</text>
<text x="52.6" y="259.9">1</text>
<text x="52.6" y="262.4">2</text>
<text x="61.6" y="259.9">V_FAN</text>
<text x="76.7" y="259.9">1</text>
<text x="76.7" y="262.4">2</text>
<text x="85.7" y="259.9">V_FAN</text>
<text x="100.8" y="259.9">1</text>
<text x="100.8" y="262.4">2</text>
<text x="159.3" y="261.2">11</text>
<text x="159.3" y="258.6">9</text>
<text x="165.9" y="258.6">10</text>
<text x="165.9" y="261.2">12</text>
<text x="177.8" y="261.2">V_D</text>
<text x="177.8" y="258.6">V_E</text>
<text x="191.4" y="259.9">V_BAT6</text>
<text x="207.5" y="259.9">7</text>
<text x="215.3" y="259.9">8</text>
<text x="254.5" y="261.2">1</text>
<text x="254.5" y="258.6">2</text>
<text x="38.6" y="266.3">BATT_GND</text>
<text x="52.1" y="267.1">Fan2</text>
<text x="62.7" y="266.3">BATT_GND</text>
<text x="76.2" y="265.8">Fan4</text>
<text x="86.8" y="266.3">BATT_GND</text>
<text x="101" y="266.5">Fan6</text>
<text x="151.7" y="267.5">GND</text>
<text x="158.8" y="265.4">To_NAV</text>
<text x="207" y="264.2">Header</text>
<text x="214.7" y="264.2">4X2</text>
<text x="254" y="265.8">PC_PWR</text>
<text x="244.7" y="270.7" transform="rotate(-90 244.7 270.7)">GND</text>
</g>
<g font-size="1.8" fill="#a90000">
<text x="165.7" y="29">1</text>
<text x="69.2" y="30.2">1</text>
<text x="81.9" y="35.3">2</text>
<text x="178.4" y="34">2</text>
<text x="206.3" y="34">4</text>
<text x="222.9" y="34">3</text>
<text x="235.6" y="34">4</text>
<text x="252.1" y="34">3</text>
<text x="69.2" y="40.4">3</text>
<text x="165.7" y="39.1">3</text>
<text x="206.3" y="42.9">2</text>
<text x="222.9" y="42.9">1</text>
<text x="235.6" y="42.9">2</text>
<text x="252.1" y="42.9">1</text>
<text x="71.7" y="62">1</text>
<text x="92" y="61.6">1</text>
<text x="99.7" y="61.6">2</text>
<text x="84.4" y="67.1">2</text>
<text x="71.7" y="72.1">3</text>
<text x="147.9" y="98.8">1</text>
<text x="170.8" y="98.8">4</text>
<text x="200" y="98.8">1</text>
<text x="222.9" y="98.8">4</text>
<text x="252.1" y="98.8">1</text>
<text x="274.9" y="98.8">4</text>
<text x="147.9" y="103.9">2</text>
<text x="170.8" y="103.9">5</text>
<text x="200" y="103.9">2</text>
<text x="222.9" y="103.9">5</text>
<text x="252.1" y="103.9">2</text>
<text x="274.9" y="103.9">5</text>
<text x="147.9" y="109">3</text>
<text x="170.8" y="109">6</text>
<text x="200" y="109">3</text>
<text x="222.9" y="109">6</text>
<text x="252.1" y="109">3</text>
<text x="274.9" y="109">6</text>
<text x="80.6" y="126.7">1</text>
<text x="90.8" y="126.7">2</text>
<text x="80.6" y="134.4">3</text>
<text x="90.8" y="134.4">4</text>
<text x="80.6" y="147.1">1</text>
<text x="90.8" y="147.1">2</text>
<text x="180.9" y="148.3">1</text>
<text x="203.8" y="148.3">3</text>
<text x="80.6" y="154.7">3</text>
<text x="90.8" y="154.7">4</text>
<text x="180.9" y="153.4">2</text>
<text x="203.8" y="153.4">4</text>
<text x="180.9" y="158.5">6</text>
<text x="203.8" y="158.5">5</text>
<text x="180.9" y="176.3">1</text>
<text x="203.8" y="176.3">3</text>
<text x="180.9" y="181.4">2</text>
<text x="203.8" y="181.4">4</text>
<text x="180.9" y="186.4">6</text>
<text x="203.8" y="186.4">5</text>
</g>
<g font-size="1.8" fill="#0f0f0f">
<text x="147.1" y="33.9">40V_IN</text>
<text x="265.8" y="33.9">VIN+</text>
<text x="265.8" y="42.8">VIN-</text>
<text x="106.5" y="50.5">40V_IN</text>
<text x="142.2" y="98.7">VIN+</text>
<text x="194.3" y="98.7">VIN+</text>
<text x="246.4" y="98.7">VIN+</text>
<text x="142.2" y="103.8">VIN-</text>
<text x="194.3" y="103.8">VIN-</text>
<text x="246.4" y="103.8">VIN-</text>
<text x="175.3" y="148.2">VIN+</text>
<text x="175.3" y="153.3">VIN-</text>
<text x="174" y="176.2">VIN+</text>
<text x="174" y="181.3">VIN-</text>
<text x="173.9" y="232.1">V_SEL_1</text>
</g>
<g font-size="1.8" fill="#0000c2">
<text x="121.9" y="42.9">Use</text>
<text x="121.9" y="44.9">the</text>
<text x="121.9" y="47">when</text>
<text x="126" y="44.9">computer</text>
<text x="126.5" y="42.9">this</text>
<text x="127.7" y="47">the</text>
<text x="131.1" y="42.9">bypass</text>
<text x="131.8" y="47">emergency</text>
<text x="135.9" y="44.9">remains</text>
<text x="138.6" y="42.9">to</text>
<text x="141.6" y="42.9">ensure</text>
<text x="143" y="47">stop</text>
<text x="144.5" y="44.9">powered</text>
<text x="148.1" y="47">is</text>
<text x="150.9" y="47">used.</text>
<text x="38.1" y="99.5">Use</text>
<text x="38.1" y="101.6">DPDT switch</text>
<text x="42.6" y="99.5">a</text>
<text x="44.9" y="99.5">NC</text>
<text x="52.1" y="204.5">Inrush</text>
<text x="59" y="204.5">Current</text>
<text x="67.1" y="204.5">Limiters</text>
<text x="180.3" y="269.2">Use</text>
<text x="184.9" y="269.2">jumpers</text>
<text x="193.5" y="269.2">to</text>
<text x="196.4" y="269.2">configure</text>
<text x="206.4" y="269.2">the</text>
<text x="210.5" y="269.2">selectable</text>
<text x="221.3" y="269.2">outputs.</text>
</g>
</svg>
